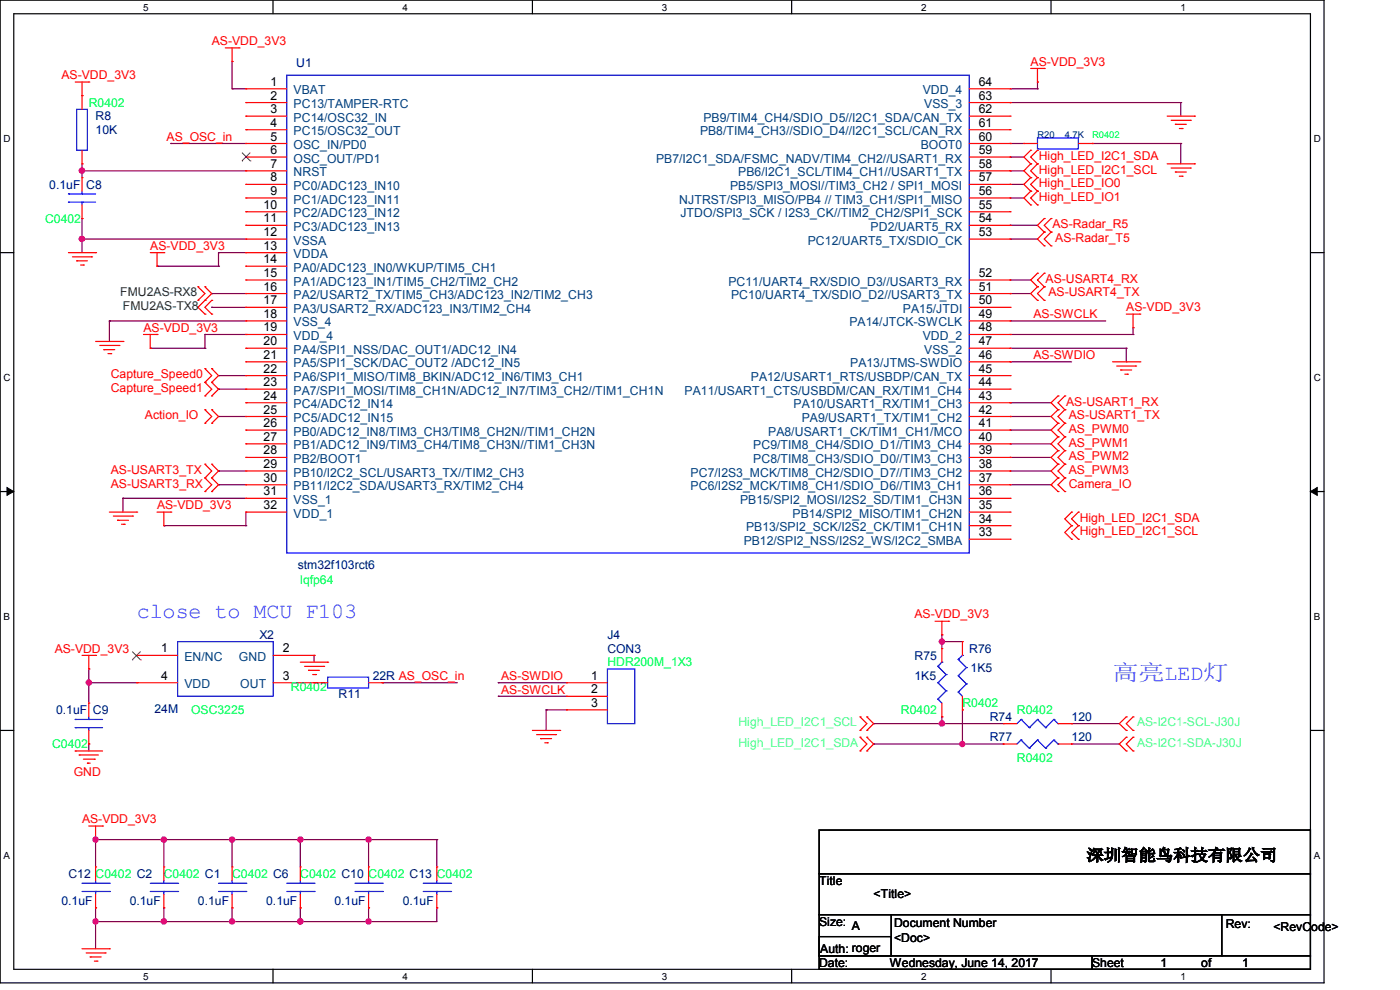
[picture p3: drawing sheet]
<svg xmlns="http://www.w3.org/2000/svg" width="297mm" height="210mm" viewBox="0 0 297 210" stroke-linecap="round" stroke-linejoin="round" font-family="sans-serif">
<path d="M0 0h280.9v208.5h-280.9zM2.9 2.9h275.1v202.7h-275.1z" fill="none" stroke="#000" stroke-width=".25"/>
<g fill="#fff">
<path d="M30.4 .3h1.1v2.4h-1.1z"/>
<path d="M30.4 205.9h1.1v2.3h-1.1z"/>
</g>
<path d="M57.9 0v2.9M57.9 205.6v2.9" fill="none" stroke="#000" stroke-width=".25"/>
<g fill="#fff">
<path d="M85.4 .3h1.1v2.4h-1.1z"/>
<path d="M85.4 205.9h1.1v2.3h-1.1z"/>
</g>
<path d="M112.9 0v2.9M112.9 205.6v2.9" fill="none" stroke="#000" stroke-width=".25"/>
<g fill="#fff">
<path d="M140.4 .3h1.2v2.4h-1.2z"/>
<path d="M140.4 205.9h1.2v2.3h-1.2z"/>
</g>
<path d="M167.9 0v2.9M167.9 205.6v2.9" fill="none" stroke="#000" stroke-width=".25"/>
<g fill="#fff">
<path d="M195.4 .3h1.2v2.4h-1.2z"/>
<path d="M195.4 205.9h1.2v2.3h-1.2z"/>
</g>
<path d="M223 0v2.9M223 205.6v2.9" fill="none" stroke="#000" stroke-width=".25"/>
<g fill="#fff">
<path d="M250.4 .3h1.2v2.4h-1.2z"/>
<path d="M250.4 205.9h1.2v2.3h-1.2z"/>
<path d="M.8 28.2h1.4v2.4h-1.4z"/>
<path d="M278.7 28.2h1.5v2.4h-1.5z"/>
<path d="M.8 78.9h1.4v2.3h-1.4z"/>
<path d="M278.7 78.9h1.5v2.3h-1.5z"/>
</g>
<path d="M0 53.6h2.9M278 53.6h2.9" fill="none" stroke="#000" stroke-width=".25"/>
<g fill="#fff">
<path d="M.8 129.6h1.3v2.3h-1.3z"/>
<path d="M278.7 129.6h1.4v2.3h-1.4z"/>
</g>
<path d="M0 104.3h2.9M278 104.3h2.9" fill="none" stroke="#000" stroke-width=".25"/>
<path d="M1.5 103.4l1.4 .9-1.4 .8zM278 104.3l1.4-.9v1.7z" fill="#000" stroke="#000" stroke-width=".21"/>
<g fill="#fff">
<path d="M.8 180.3h1.3v2.3h-1.3z"/>
<path d="M278.7 180.3h1.4v2.3h-1.4z"/>
</g>
<path d="M0 154.9h2.9M278 154.9h2.9M173.8 176.1h104.2v9.2h-104.2zM173.8 185.3h104.2v8.7h-104.2zM173.8 194h15.3v8.7h-15.3zM173.8 198.7h15.3v4h-15.3zM189.1 194h70.1v8.7h-70.1zM259.2 194h18.8v8.7h-18.8zM173.8 202.7h57.9v2.9h-57.9zM231.7 202.7h46.3v2.9h-46.3z" fill="none" stroke="#000" stroke-width=".25"/>
<g fill="none" stroke="#800040" stroke-width=".25">
<path d="M49.2 13h.1M49.2 18.8h.1M49.2 13v5.8M49.2 18.8h3M214.3 18.8h5.8M220.1 18.8h.1M220.1 17.4h.1M220.1 17.4v1.4M17.4 36.2h.1M17.4 34.8h.1M17.4 34.8v2.9M17.4 36.2h34.8"/>
<path d="M36.2 30.4h.1M36.2 30.4h16M214.3 21.8h.1M214.3 30.4h.1M214.3 33.3h.1M214.3 36.2h.1M214.3 39.1h.1M214.3 30.4h2.9M214.3 21.8h36.2M214.3 36.2h2.9M214.3 33.3h2.9M214.3 39.1h2.9"/>
<path d="M231.7 30.4h.1M231.7 30.4h18.8M250.5 21.8h.1M250.5 30.4h.1M250.5 21.8v2.8M250.5 30.4v4.4M17.4 50.7h.1M17.4 46.4h.1M17.4 50.7h34.8M17.4 46.4v7.2M33.3 56.5h.1M33.3 56.5h13.1"/>
<path d="M46.4 53.6h.1M46.4 56.5h.1M46.4 53.6h5.8M46.4 53.6v2.9M214.3 59.4h.1M214.3 47.8h.1M214.3 50.7h.1M214.3 42h.1M214.3 50.7h5.8M214.3 59.4h4.4M214.3 47.8h5.8M214.3 42h2.9"/>
<path d="M23.2 68.1h.1M23.2 68.1v4.3M23.2 68.1h29M31.9 73.9h.1M31.9 73.9h11.6M43.5 71h.1M43.5 73.9h.1M43.5 71h8.7M43.5 71v2.9M44.9 62.3h.1M44.9 65.2h.1M44.9 62.3h7.3"/>
<path d="M44.9 65.2h7.3M46.4 79.7h.1M46.4 79.7h5.8M214.3 76.8h.1M214.3 68.1h.1M214.3 62.3h.1M214.3 68.1h20.3M214.3 76.8h13M214.3 73.9h24.6M214.3 71h26.1M214.3 62.3h4.4M238.9 73.9h.1"/>
<path d="M238.9 76.8h.1M238.9 73.9v2.9M240.4 71h.1M240.4 69.5h.1M240.4 69.5v1.5M46.4 99.9h.1M46.4 88.3h.1M46.4 82.5h.1M46.4 99.9h5.8M46.4 88.3h5.8M46.4 82.5h5.8M214.3 85.4h.1"/>
<path d="M214.3 88.3h.1M214.3 91.2h.1M214.3 94.1h.1M214.3 97h.1M214.3 99.9h.1M214.3 99.9h8.7M214.3 85.4h8.7M214.3 88.3h8.7M214.3 91.2h8.7M214.3 94.1h8.7M214.3 97h8.7M26.1 105.7h.1"/>
<path d="M26.1 105.7v2.9M26.1 105.7h26.1M34.8 111.5h.1M34.8 111.5h17.4M46.4 102.8h.1M46.4 102.8h5.8M52.2 111.5h.1M52.2 108.6v2.9M214.3 102.8h8.7M223 102.8h.1M66.6 139h.1M66.6 139v1.5"/>
<path d="M199.8 136.1h.1M199.8 134.7h.1M199.8 134.7v2.9M199.8 136.1h4.4M18.8 144.8h.1M18.8 157.8h.1M18.8 141.9h.1M18.8 144.8h10.2M18.8 141.9v7.2M18.8 157.8v1.5M81.1 144.8h.1M81.1 144.8h15.9"/>
<path d="M105.7 144.8h.1M105.7 147.7h.1M105.7 144.8h14.5M105.7 147.7h14.5M115.9 150.6h.1M115.9 150.6v4.3M115.9 150.6h4.3M185.3 153.5h.1M185.3 157.8h.1M185.3 153.5h27.6M185.3 157.8h27.6M199.8 152.1h.1"/>
<path d="M199.8 153.5h.1M199.8 152.1v1.4M204.2 157.8h.1M204.2 150.6h.1M204.2 150.6v7.2M227.3 157.8h.1M227.3 153.5h.1M227.3 153.5h10.1M227.3 157.8h10.1M20.3 178.1h.1M20.3 178.1v5.8M20.3 178.1h72.4"/>
<path d="M34.8 178.1h.1M34.8 178.1v5.8M49.2 178.1h.1M49.2 178.1v5.8M63.7 178.1h.1M63.7 178.1v5.8M78.2 178.1h.1M78.2 178.1v5.8M92.7 178.1h.1M92.7 178.1v5.8M20.3 195.5h.1M20.3 192.6h.1"/>
<path d="M20.3 192.6v8.7M34.8 192.6h.1M34.8 195.5h.1M34.8 192.6v2.9M49.2 192.6h.1M49.2 195.5h.1M49.2 192.6v2.9M63.7 192.6h.1M63.7 195.5h.1M63.7 192.6v2.9M78.2 195.5h.1M78.2 192.6h.1"/>
<path d="M78.2 192.6v2.9M92.7 192.6h.1M92.7 192.6v2.9h-72.4"/>
</g>
<g fill="#f0f" stroke="#f0f" stroke-width=".25">
<circle cx="17.4" cy="50.7" r=".56"/>
<circle cx="17.4" cy="36.2" r=".56"/>
<circle cx="18.8" cy="144.8" r=".55"/>
<circle cx="20.3" cy="195.5" r=".55"/>
<circle cx="34.8" cy="195.5" r=".55"/>
<circle cx="20.3" cy="178.1" r=".55"/>
<circle cx="34.8" cy="178.1" r=".55"/>
<circle cx="63.7" cy="178.1" r=".55"/>
<circle cx="49.2" cy="178.1" r=".55"/>
<circle cx="63.7" cy="195.5" r=".55"/>
<circle cx="49.2" cy="195.5" r=".55"/>
<circle cx="78.2" cy="195.5" r=".55"/>
<circle cx="78.2" cy="178.1" r=".55"/>
<circle cx="199.8" cy="136.1" r=".55"/>
<circle cx="204.1" cy="157.8" r=".55"/>
<circle cx="199.8" cy="153.5" r=".55"/>
</g>
<g fill="none" stroke="#f00" stroke-width=".25">
<path d="M16 17.4h2.8M17.4 17.4v5.8M18.8 17.4h.1M47.8 10.2h2.9M49.2 13h.1M49.2 10.2v2.8M50.7 10.2h.1M52.2 18.8h.1M52.2 18.8h8.6M205.6 18.8h8.7M214.3 18.8h.1M218.7 14.5h2.8"/>
<path d="M220.1 17.4h.1M220.1 14.5v2.9M221.5 14.5h.1M17.4 20.3h.1M17.4 34.8h.1M17.4 37.7h.1M17.4 31.9v2.9M17.4 37.7v2.9M52.2 21.8h.1M52.2 24.6h.1M52.2 27.5h.1M52.2 30.4h.1"/>
<path d="M52.2 33.3h.1M52.2 36.2h.1M52.2 39.1h.1M52.2 24.6h8.6M52.2 30.4h8.6M52.2 21.8h8.6M52.2 27.5h8.6M52.2 33.3h8.6M52.2 36.2h8.6M52.2 39.1h8.6M205.6 24.6h8.7M205.6 30.4h8.7"/>
<path d="M205.6 21.8h8.7M205.6 27.5h8.7M205.6 33.3h8.7M205.6 36.2h8.7M205.6 39.1h8.7M214.3 39.1h.1M214.3 36.2h.1M214.3 33.3h.1M214.3 30.4h.1M214.3 27.5h.1M214.3 24.6h.1M214.3 21.8h.1"/>
<path d="M217.2 30.4h.1M217.2 30.4h2.9M218.7 34.8h.1M218.7 31.9h.1M218.7 37.7h.1M218.7 31.9l-1.5 1.4 1.5 1.5M218.7 34.8l-1.5 1.4 1.5 1.5M218.7 37.7l-1.5 1.4 1.5 1.5M220.1 31.9h.1M220.1 34.8h.1M220.1 37.7h.1M220.1 31.9l-1.4 1.4 1.4 1.5"/>
<path d="M220.1 34.8l-1.4 1.4 1.4 1.5M220.1 37.7l-1.4 1.4 1.4 1.5M228.8 30.4h2.9M231.7 30.4h.1M247.6 24.6h5.8M247.6 34.8h5.8M248.5 25.5h4M248.5 35.6h4M249.3 26.4h.1M249.3 36.5h.1M249.3 26.4h2.4M249.3 36.5h2.4"/>
<path d="M250.2 27.3h.6M250.2 37.4h.6M250.8 27.3h.1M250.8 37.4h.1M252.5 25.5h.1M252.5 35.6h.1M253.4 24.6h.1M253.4 34.8h.1M14.5 53.6h5.8M15.4 54.5h4M16.3 55.3h.1M16.3 55.3h2.2"/>
<path d="M17.1 56.2h.6M17.4 46.4h.1M17.4 43.5v2.9M17.7 56.2h.1M19.4 54.5h.1M20.3 53.6h.1M31.9 53.6h2.9M33.3 56.5h.1M33.3 53.6v2.9M34.8 53.6h.1M52.2 42h.1M52.2 44.9h.1"/>
<path d="M52.2 47.8h.1M52.2 50.7h.1M52.2 53.6h.1M52.2 56.5h.1M52.2 59.4h.1M52.2 53.6h8.6M52.2 42h8.6M52.2 44.9h8.6M52.2 47.8h8.6M52.2 50.7h8.6M52.2 56.5h8.6M52.2 59.4h8.6"/>
<path d="M205.6 42h8.7M205.6 44.9h8.7M205.6 47.8h8.7M205.6 50.7h8.7M205.6 59.4h8.7M214.3 59.4h.1M214.3 50.7h.1M214.3 47.8h.1M214.3 44.9h.1M214.3 42h.1M218.7 40.6h.1M218.7 43.5h.1"/>
<path d="M218.7 40.6l-1.5 1.4 1.5 1.5M220.1 58h.1M220.1 40.6h.1M220.1 43.5h.1M220.1 58l-1.4 1.4 1.4 1.4M220.1 40.6l-1.4 1.4 1.4 1.5M221.5 58h.1M221.5 49.2h.1M221.5 46.4h.1M221.5 52.2h.1M221.5 58l-1.4 1.4 1.4 1.4M221.5 46.4l-1.4 1.4 1.4 1.4"/>
<path d="M221.5 49.2l-1.4 1.5 1.4 1.5M223 46.4h.1M223 49.2h.1M223 52.2h.1M223 46.4l-1.5 1.4 1.5 1.4M223 49.2l-1.5 1.5 1.5 1.5M20.3 72.4h5.8M21.2 73.3h4M22 74.2h.1M22 74.2h2.3M22.9 75h.6M23.5 75h.1"/>
<path d="M25.2 73.3h.1M26.1 72.4h.1M30.4 71h2.9M31.9 73.9h.1M31.9 71v2.9M33.3 71h.1M42 60.8h.1M42 63.7h.1M42 60.8l1.5 1.5-1.5 1.4M43.5 78.2h.1M43.5 63.7h.1M43.5 60.8h.1"/>
<path d="M43.5 66.6h.1M43.5 78.2l1.4 1.5-1.4 1.4M43.5 60.8l1.4 1.5-2.9 2.9 1.5 1.4M44.9 78.2h.1M44.9 66.6h.1M44.9 63.7h.1M44.9 78.2l1.5 1.5-1.5 1.4M44.9 63.7l-1.4 1.5 1.4 1.4M52.2 62.3h.1M52.2 65.2h.1M52.2 68.1h.1M52.2 71h.1"/>
<path d="M52.2 73.9h.1M52.2 76.8h.1M52.2 79.7h.1M52.2 76.8h8.6M52.2 71h8.6M52.2 62.3h8.6M52.2 65.2h8.6M52.2 68.1h8.6M52.2 73.9h8.6M52.2 79.7h8.6M205.6 76.8h8.7M205.6 71h8.7"/>
<path d="M205.6 62.3h8.7M205.6 65.2h8.7M205.6 68.1h8.7M205.6 73.9h8.7M205.6 79.7h8.7M214.3 79.7h.1M214.3 76.8h.1M214.3 73.9h.1M214.3 71h.1M214.3 68.1h.1M214.3 65.2h.1M214.3 62.3h.1"/>
<path d="M220.1 60.8h.1M220.1 63.7h.1M220.1 60.8l-1.4 1.5 1.4 1.4M221.5 60.8h.1M221.5 63.7h.1M221.5 60.8l-1.4 1.5 1.4 1.4M236 76.8h5.8M236.9 77.6h4M237.7 78.5h.1M237.7 78.5h2.4M238.6 79.4h.6M238.9 66.6h2.9"/>
<path d="M239.2 79.4h.1M240.4 69.5h.1M240.4 66.6v2.9M240.9 77.6h.1M241.8 76.8h.1M241.8 66.6h.1M43.5 98.5h.1M43.5 86.9h.1M43.5 89.8h.1M43.5 81.1h.1M43.5 84h.1M43.5 98.5l1.4 1.4-1.4 1.5"/>
<path d="M43.5 86.9l1.4 1.4-1.4 1.5M43.5 81.1l1.4 1.4-1.4 1.5M44.9 98.5h.1M44.9 89.8h.1M44.9 86.9h.1M44.9 84h.1M44.9 81.1h.1M44.9 98.5l1.5 1.4-1.5 1.5M44.9 86.9l1.5 1.4-1.5 1.5M44.9 81.1l1.5 1.4-1.5 1.5M52.2 82.5h.1M52.2 85.4h.1"/>
<path d="M52.2 88.3h.1M52.2 91.2h.1M52.2 94.1h.1M52.2 97h.1M52.2 99.9h.1M52.2 82.5h8.6M52.2 85.4h8.6M52.2 88.3h8.6M52.2 91.2h8.6M52.2 94.1h8.6M52.2 97h8.6M52.2 99.9h8.6"/>
<path d="M205.6 82.5h8.7M205.6 85.4h8.7M205.6 88.3h8.7M205.6 91.2h8.7M205.6 94.1h8.7M205.6 97h8.7M205.6 99.9h8.7M214.3 99.9h.1M214.3 94.1h.1M214.3 91.2h.1M214.3 88.3h.1M214.3 85.4h.1"/>
<path d="M214.3 82.5h.1M214.3 97h.1M224.5 89.8h.1M224.5 86.9h.1M224.5 84h.1M224.5 98.5h.1M224.5 95.6h.1M224.5 92.7h.1M224.5 86.9l-1.5 1.4 1.5 1.5M224.5 84l-1.5 1.4 1.5 1.5M224.5 98.5l-1.5 1.4 1.5 1.5M224.5 95.6l-1.5 1.4 1.5 1.5"/>
<path d="M224.5 92.7l-1.5 1.4 1.5 1.5M224.5 89.8l-1.5 1.4 1.5 1.5M225.9 86.9h.1M225.9 89.8h.1M225.9 84h.1M225.9 98.5h.1M225.9 95.6h.1M225.9 92.7h.1M225.9 86.9l-1.4 1.4 1.4 1.5M225.9 84l-1.4 1.4 1.4 1.5M225.9 98.5l-1.4 1.4 1.4 1.5M225.9 95.6l-1.4 1.4 1.4 1.5"/>
<path d="M225.9 92.7l-1.4 1.4 1.4 1.5M225.9 89.8l-1.4 1.4 1.4 1.5M23.2 108.6h5.8M24 109.5h4.1M24.9 110.4h.1M24.9 110.4h2.4M25.8 111.2h.6M26.4 111.2h.1M28.1 109.5h.1M29 108.6h.1M33.3 108.6h2.9M34.8 111.5h.1"/>
<path d="M34.8 108.6v2.9M36.2 108.6h.1M43.5 101.4h.1M43.5 104.3h.1M43.5 101.4l1.4 1.4-1.4 1.5M44.9 101.4h.1M44.9 104.3h.1M44.9 101.4l1.5 1.4-1.5 1.5M52.2 102.8h.1M52.2 105.7h.1M52.2 108.6h.1M52.2 108.6h8.6"/>
<path d="M52.2 102.8h8.6M52.2 105.7h8.6M205.6 108.6h8.7M205.6 102.8h8.7M205.6 105.7h8.7M205.6 114.4h8.7M205.6 111.5h8.7M214.3 114.4h.1M214.3 111.5h.1M214.3 108.6h.1M214.3 105.7h.1M214.3 102.8h.1"/>
<path d="M224.5 101.4h.1M224.5 104.3h.1M224.5 101.4l-1.5 1.4 1.5 1.5M225.9 101.4h.1M225.9 104.3h.1M225.9 101.4l-1.4 1.4 1.4 1.5M227.3 111.5h.1M227.3 108.6h.1M227.3 114.4h.1M227.3 108.6l-1.4 1.5 1.4 1.4M227.3 111.5l-1.4 1.4 1.4 1.5M228.8 108.6h.1"/>
<path d="M228.8 111.5h.1M228.8 114.4h.1M228.8 108.6l-1.5 1.5 1.5 1.4M228.8 111.5l-1.5 1.4 1.5 1.5M17.4 139h2.9M18.8 139v2.9M20.3 139h.1M29 139h.1M29 139h8.7M58 139h8.6M66.6 139h.1M198.4 131.8h2.9"/>
<path d="M199.8 134.7h.1M199.8 137.6h.1M199.8 131.8v2.9M199.8 137.6v2.9M201.3 131.8h.1M204.2 136.1h.1M204.2 136.1v2.9M16 159.3h.1M16 159.3h5.8M18.8 141.9h.1M18.8 149.1h.1M18.8 157.8h.1"/>
<path d="M18.8 149.1v3M18.8 154.9v2.9M29 144.8h.1M29 144.8h8.7M58 144.8h11.5M63.7 140.5h5.8M64.6 141.4h4.1M65.4 142.2h.1M65.4 142.2h2.4M66.3 143.1h.6M66.6 144.8h.1M66.9 143.1h.1"/>
<path d="M68.7 141.4h.1M69.5 140.5h.1M78.2 144.8h2.9M81.1 144.8h.1M112.9 154.9h5.8M113.8 155.8h4.1M114.7 156.7h.1M114.7 156.7h2.3M115.6 157.6h.5M116.1 157.6h.1M117.9 155.8h.1M118.7 154.9h.1"/>
<path d="M120.2 144.8h.1M120.2 147.7h.1M120.2 150.6h.1M120.2 144.8h8.7M120.2 147.7h8.7M120.2 150.6h8.7M182.5 156.4h.1M182.5 159.3h.1M182.5 152.1h.1M182.5 154.9h.1M182.5 156.4l1.4 1.4-1.4 1.5M182.5 152.1l1.4 1.4-1.4 1.4"/>
<path d="M183.9 159.3h.1M183.9 156.4h.1M183.9 154.9h.1M183.9 152.1h.1M183.9 152.1l1.4 1.4-1.4 1.4M183.9 156.4l1.4 1.4-1.4 1.5M199.8 152.1h.1M199.8 149.1v3M204.2 150.6h.1M204.2 147.7v2.9M212.9 157.8h.1M212.9 153.5h.1"/>
<path d="M212.9 157.8h2.8M212.9 153.5h2.8M224.5 157.8h2.8M224.5 153.5h2.8M227.3 157.8h.1M227.3 153.5h.1M238.9 154.9h.1M238.9 152.1h.1M238.9 159.3h.1M238.9 156.4h.1M238.9 152.1l-1.5 1.4 1.5 1.4M238.9 156.4l-1.5 1.4 1.5 1.5"/>
<path d="M240.4 152.1h.1M240.4 154.9h.1M240.4 156.4h.1M240.4 159.3h.1M240.4 152.1l-1.5 1.4 1.5 1.4M240.4 156.4l-1.5 1.4 1.5 1.5M16.8 160.1h.1M16.8 160.1h4.1M17.7 161h2.3M18.5 161.9h.1M18.5 161.9h.6M18.8 175.2h3"/>
<path d="M20 161h.1M20.3 178.1h.1M20.3 175.2v2.9M21.8 175.2h.1M20.3 183.9h.1M20.3 192.6h.1M20.3 183.9v2.9M20.3 189.7v2.9M34.8 183.9h.1M34.8 192.6h.1M34.8 183.9v2.9M34.8 189.7v2.9"/>
<path d="M49.2 183.9h.1M49.2 192.6h.1M49.2 183.9v2.9M49.2 189.7v2.9M63.7 183.9h.1M63.7 192.6h.1M63.7 183.9v2.9M63.7 189.7v2.9M78.2 183.9h.1M78.2 192.6h.1M78.2 183.9v2.9M78.2 189.7v2.9"/>
<path d="M92.7 183.9h.1M92.7 192.6h.1M92.7 183.9v2.9M92.7 189.7v2.9M17.4 201.3h5.8M18.3 202.1h4M19.1 203h.1M19.1 203h2.4M20 203.9h.6M20.6 203.9h.1M22.3 202.1h.1M23.2 201.3h.1"/>
</g>
<g fill="none" stroke="#00f" stroke-width=".25">
<path d="M60.8 16h144.8v101.3h-144.8zM16.3 23.2h2.2v8.7h-2.2zM220.1 29.3h8.7v2.3h-8.7zM14.5 41.1h.1M14.5 42.9h.1M14.5 41.1h5.8M14.5 42.9h5.8M17.4 42.9h.1M17.4 41.1h.1M17.4 40.6v.5M17.4 42.9v.6M37.7 136.1h20.3v11.6h-20.3z"/>
<path d="M203.3 139.9h.1M203.3 139.9l1.7 1.7M204.2 139h.1M204.2 139l-.9 .9M16 152.6h.1M16 154.3h.1M16 152.6h5.8M16 154.3h5.8M18.8 154.3h.1M18.8 152.6h.1M18.8 152.1v.5M18.8 154.3v.6"/>
<path d="M69.5 143.6h8.7v2.4h-8.7zM128.9 141.9h5.8v11.6h-5.8zM199 148.3h.1M199 144.8h.1M199 141.4h.1M199 148.3l.8 .8M199 144.8l1.7 1.8M199 141.4l1.7 1.7M199.8 140.5h.1M199.8 140.5l-.8 .9M200.7 146.6h.1M200.7 143.1h.1"/>
<path d="M200.7 146.6l-1.7 1.7M200.7 143.1l-1.7 1.7M203.3 146.8h.1M203.3 143.3h.1M203.3 146.8l.9 .9M203.3 143.3l1.7 1.8M205 145.1h.1M205 141.6h.1M205 145.1l-1.7 1.7M205 141.6l-1.7 1.7M216.6 157h.1M216.6 152.6h.1"/>
<path d="M216.6 157l-.9 .8M216.6 157l1.8 1.7M216.6 152.6l-.9 .9M216.6 152.6l1.8 1.7M218.4 158.7h.1M218.4 154.3h.1M220.1 157h.1M220.1 152.6h.1M220.1 157l-1.7 1.7M220.1 157l1.7 1.7M220.1 152.6l-1.7 1.7M220.1 152.6l1.7 1.7"/>
<path d="M221.8 158.7h.1M221.8 154.3h.1M223.6 157h.1M223.6 152.6h.1M223.6 157l-1.8 1.7M223.6 157l.9 .8M223.6 152.6l-1.8 1.7M223.6 152.6l.9 .9M224.5 157.8h.1M224.5 153.5h.1M17.4 187.4h5.8M17.4 189.1h5.8"/>
<path d="M20.3 189.1h.1M20.3 187.4h.1M20.3 186.8v.6M20.3 189.1v.6M23.2 187.4h.1M23.2 189.1h.1M31.9 187.4h5.8M31.9 189.1h5.8M34.8 189.1h.1M34.8 187.4h.1M34.8 186.8v.6M34.8 189.1v.6"/>
<path d="M37.7 187.4h.1M37.7 189.1h.1M46.4 187.4h5.8M46.4 189.1h5.8M49.2 189.1h.1M49.2 187.4h.1M49.2 186.8v.6M49.2 189.1v.6M52.2 187.4h.1M52.2 189.1h.1M60.8 187.4h5.8M60.8 189.1h5.8"/>
<path d="M63.7 189.1h.1M63.7 187.4h.1M63.7 186.8v.6M63.7 189.1v.6M66.6 187.4h.1M66.6 189.1h.1M75.3 187.4h5.8M75.3 189.1h5.8M78.2 189.1h.1M78.2 187.4h.1M78.2 186.8v.6M78.2 189.1v.6"/>
<path d="M81.1 187.4h.1M81.1 189.1h.1M89.8 187.4h5.8M89.8 189.1h5.8M92.7 189.1h.1M92.7 187.4h.1M92.7 186.8v.6M92.7 189.1v.6M95.6 187.4h.1M95.6 189.1h.1"/>
</g>
<path d="M51.3 34.1h.1M51.3 32.4l1.8 1.7M53.1 34.1h.1M53.1 32.4l-1.8 1.7M28 140h.1M28 138.2l1.8 1.8M29.8 140h.1M29.8 138.2l-1.8 1.8" fill="none" stroke="#804000" stroke-width=".21"/>
<g font-size="4.6" fill="#8000ff">
<text x="29" y="131.1">close to MCU F103</text>
<text x="236" y="144.1">高亮LED灯</text>
</g>
<text font-size="3.5" x="230.5" y="182.6">深圳智能鸟科技有限公司</text>
<g font-size="2.6" fill="#f00">
<text x="44.9" y="9.6">AS-VDD_3V3</text>
<text x="13" y="16.8">AS-VDD_3V3</text>
<text x="218.6" y="13.9">AS-VDD_3V3</text>
<text x="35.3" y="29.8">AS_OSC_in</text>
<text x="220.4" y="33.9">High_LED_I2C1_SDA</text>
<text x="220.4" y="36.8">High_LED_I2C1_SCL</text>
<text x="220.4" y="39.7">High_LED_IO0</text>
<text x="220.4" y="42.6">High_LED_IO1</text>
<text x="31.9" y="53">AS-VDD_3V3</text>
<text x="223.3" y="48.4">AS-Radar_R5</text>
<text x="223.9" y="51.3">AS-Radar_T5</text>
<text x="221.8" y="60">AS-USART4_RX</text>
<text x="222.4" y="62.9">AS-USART4_TX</text>
<text x="30.4" y="70.4">AS-VDD_3V3</text>
<text x="219.2" y="67.5">AS-SWCLK</text>
<text x="238.9" y="66">AS-VDD_3V3</text>
<text x="219.2" y="76.2">AS-SWDIO</text>
<text x="23.5" y="83.1">Capture_Speed1</text>
<text x="23.5" y="80.3">Capture_Speed0</text>
<text x="30.7" y="88.9">Action_IO</text>
<text x="226.2" y="86">AS-USART1_RX</text>
<text x="226.7" y="88.9">AS-USART1_TX</text>
<text x="226.7" y="94.7">AS_PWM1</text>
<text x="226.7" y="91.8">AS_PWM0</text>
<text x="23.5" y="100.5">AS-USART3_TX</text>
<text x="226.7" y="100.5">AS_PWM3</text>
<text x="226.7" y="97.6">AS_PWM2</text>
<text x="23.5" y="103.4">AS-USART3_RX</text>
<text x="226.7" y="103.4">Camera_IO</text>
<text x="33.3" y="108">AS-VDD_3V3</text>
<text x="229.1" y="110.7">High_LED_I2C1_SDA</text>
<text x="229.1" y="113.5">High_LED_I2C1_SCL</text>
<text x="194" y="131.2">AS-VDD_3V3</text>
<text x="11.6" y="138.4">AS-VDD_3V3</text>
<text x="106.3" y="144.2">AS-SWDIO</text>
<text x="106.3" y="147.1">AS-SWCLK</text>
<text x="15.7" y="164.5">GND</text>
<text x="17.4" y="174.6">AS-VDD_3V3</text>
</g>
<g font-size="2.6" fill="#000080">
<text x="62.9" y="14.2">U1</text>
<text x="20.3" y="25.5">R8</text>
<text x="20.3" y="28.4">10K</text>
<text x="10.5" y="40">0.1uF</text>
<text x="18.3" y="40">C8</text>
<text x="63.2" y="120.8">stm32f103rct6</text>
<text x="55" y="135.6">X2</text>
<text x="128.9" y="135.6">J4</text>
<text x="128.9" y="138.4">CON3</text>
<text x="194" y="139.9">R75</text>
<text x="205.6" y="138.4">R76</text>
<text x="205.9" y="142.5">1K5</text>
<text x="71.8" y="148">R11</text>
<text x="79.1" y="144.2">22R AS_OSC_in</text>
<text x="194" y="144.2">1K5</text>
<text x="11.9" y="151.5">0.1uF</text>
<text x="19.7" y="151.5">C9</text>
<text x="32.8" y="151.2">24M</text>
<text x="210" y="152.9">R74</text>
<text x="227.3" y="152.9">120</text>
<text x="210" y="157.3">R77</text>
<text x="227.3" y="157.3">120</text>
<text x="14.5" y="186.2">C12 C0402 C2</text>
<text x="13" y="192">0.1uF</text>
<text x="27.5" y="192">0.1uF</text>
<text x="42" y="192">0.1uF</text>
<text x="56.5" y="192">0.1uF</text>
<text x="70.9" y="192">0.1uF</text>
<text x="85.4" y="192">0.1uF</text>
</g>
<g font-size="2.6" fill="#0f0">
<text x="18.8" y="22.6">R0402</text>
<text x="9.6" y="47.2">C0402</text>
<text x="63.7" y="124">lqfp64</text>
<text x="128.9" y="141.4">HDR200M_1X3</text>
<text x="61.7" y="146.6">R0402</text>
<text x="40.6" y="151.5">OSC3225</text>
<text x="191.1" y="151.5">R0402</text>
<text x="204.2" y="150">R0402</text>
<text x="215.7" y="151.5">R0402</text>
<text x="11" y="158.7">C0402</text>
<text x="215.7" y="161.6">R0402</text>
<text x="34.8" y="186.2">C0402 C1</text>
<text x="49.2" y="186.2">C0402 C6</text>
<text x="63.7" y="186.2">C0402 C10 C0402 C13 C0402</text>
</g>
<g font-size="2.6">
<text x="57.4" y="18.2">1</text>
<text x="57.4" y="21.1">2</text>
<text x="207.6" y="21.1">63</text>
<text x="207.6" y="18.2">64</text>
<text x="57.4" y="24">3</text>
<text x="57.4" y="26.9">4</text>
<text x="57.4" y="29.8">5</text>
<text x="207.6" y="29.8">60</text>
<text x="207.6" y="26.9">61</text>
<text x="207.6" y="24">62</text>
<text x="57.4" y="32.7">6</text>
<text x="57.4" y="35.6">7</text>
<text x="207.6" y="35.6">58</text>
<text x="207.6" y="32.7">59</text>
<text x="57.4" y="38.5">8</text>
<text x="57.4" y="41.4">9</text>
<text x="207.6" y="41.4">56</text>
<text x="207.6" y="38.5">57</text>
<text x="55.9" y="44.3">10</text>
<text x="55.9" y="47.2">11</text>
<text x="207.6" y="47.2">54</text>
<text x="207.6" y="44.3">55</text>
<text x="55.9" y="50.1">12</text>
<text x="55.9" y="53">13</text>
<text x="207.6" y="50.1">53</text>
<text x="55.9" y="55.8">14</text>
<text x="55.9" y="58.8">15</text>
<text x="207.6" y="58.8">52</text>
<text x="55.9" y="61.6">16</text>
<text x="55.9" y="64.6">17</text>
<text x="207.6" y="64.6">50</text>
<text x="207.6" y="61.6">51</text>
<text x="55.9" y="67.4">18</text>
<text x="55.9" y="70.3">19</text>
<text x="207.6" y="70.3">48</text>
<text x="207.6" y="67.4">49</text>
<text x="55.9" y="73.2">20</text>
<text x="55.9" y="76.1">21</text>
<text x="207.6" y="76.1">46</text>
<text x="207.6" y="73.2">47</text>
<text x="55.9" y="79">22</text>
<text x="55.9" y="81.9">23</text>
<text x="207.6" y="81.9">44</text>
<text x="207.6" y="79">45</text>
<text x="55.9" y="84.8">24</text>
<text x="55.9" y="87.7">25</text>
<text x="207.6" y="87.7">42</text>
<text x="207.6" y="84.8">43</text>
<text x="55.9" y="90.6">26</text>
<text x="55.9" y="93.5">27</text>
<text x="207.6" y="93.5">40</text>
<text x="207.6" y="90.6">41</text>
<text x="55.9" y="96.4">28</text>
<text x="55.9" y="99.3">29</text>
<text x="207.6" y="99.3">38</text>
<text x="207.6" y="96.4">39</text>
<text x="55.9" y="102.2">30</text>
<text x="55.9" y="105.1">31</text>
<text x="55.9" y="108">32</text>
<text x="207.6" y="108">35</text>
<text x="207.6" y="105.1">36</text>
<text x="207.6" y="102.2">37</text>
<text x="207.6" y="113.8">33</text>
<text x="207.6" y="110.9">34</text>
<text x="34.2" y="138.4">1</text>
<text x="60" y="138.4">2</text>
<text x="34.2" y="144.2">4</text>
<text x="60" y="144.2">3</text>
<text x="125.4" y="144.2">1</text>
<text x="125.4" y="147.1">2</text>
<text x="125.4" y="149.9">3</text>
<text x="173.8" y="187.7">Title</text>
<text x="185.3" y="190.6">&lt;Title&gt;</text>
<text x="173.8" y="196.3">Size:</text>
<text x="180.7" y="197.2">A</text>
<text x="189.7" y="196.6">Document Number</text>
<text x="260" y="196.9">Rev:</text>
<text x="270.2" y="197.5">&lt;RevCode&gt;</text>
<text x="174" y="202.1">Auth: roger</text>
<text x="189.7" y="199.8">&lt;Doc&gt;</text>
<text x="173.8" y="205.1">Date:</text>
<text x="188.8" y="205.1">Wednesday, June 14, 2017</text>
<text x="231.7" y="205.1">Sheet</text>
<text x="246.2" y="205.1">1</text>
<text x="254.8" y="205.1">of</text>
<text x="263.5" y="205.1">1</text>
</g>
<g font-size="2.6" fill="#004080">
<text x="62.3" y="20">VBAT</text>
<text x="62.3" y="22.9">PC13/TAMPER-RTC</text>
<text x="195.7" y="20">VDD_4</text>
<text x="196.1" y="22.9">VSS_3</text>
<text x="62.3" y="25.8">PC14/OSC32_IN</text>
<text x="62.3" y="28.7">PC15/OSC32_OUT</text>
<text x="148.5" y="28.7">PB8/TIM4_CH3//SDIO_D4//I2C1_SCL/CAN_RX</text>
<text x="149.2" y="25.8">PB9/TIM4_CH4/SDIO_D5//I2C1_SDA/CAN_TX</text>
<text x="62.3" y="31.6">OSC_IN/PD0</text>
<text x="62.3" y="34.5">OSC_OUT/PD1</text>
<text x="139.2" y="34.5">PB7/I2C1_SDA/FSMC_NADV/TIM4_CH2//USART1_RX</text>
<text x="195.3" y="31.6">BOOT0</text>
<text x="62.3" y="37.4">NRST</text>
<text x="62.3" y="40.3">PC0/ADC123_IN10</text>
<text x="154.9" y="40.3">PB5/SPI3_MOSI//TIM3_CH2 / SPI1_MOSI</text>
<text x="156.6" y="37.4">PB6/I2C1_SCL/TIM4_CH1//USART1_TX</text>
<text x="62.3" y="43.2">PC1/ADC123_IN11</text>
<text x="62.3" y="46.1">PC2/ADC123_IN12</text>
<text x="144.1" y="43.2">NJTRST/SPI3_MISO/PB4 // TIM3_CH1/SPI1_MISO</text>
<text x="144.4" y="46.1">JTDO/SPI3_SCK / I2S3_CK//TIM2_CH2/SPI1_SCK</text>
<text x="62.3" y="49">PC3/ADC123_IN13</text>
<text x="62.3" y="51.9">VSSA</text>
<text x="171.4" y="51.9">PC12/UART5_TX/SDIO_CK</text>
<text x="184.7" y="49">PD2/UART5_RX</text>
<text x="62.3" y="54.8">VDDA</text>
<text x="62.3" y="57.7">PA0/ADC123_IN0/WKUP/TIM5_CH1</text>
<text x="62.3" y="60.6">PA1/ADC123_IN1/TIM5_CH2/TIM2_CH2</text>
<text x="62.3" y="63.5">PA2/USART2_TX/TIM5_CH3/ADC123_IN2/TIM2_CH3</text>
<text x="154.5" y="60.6">PC11/UART4_RX/SDIO_D3//USART3_RX</text>
<text x="155.1" y="63.5">PC10/UART4_TX/SDIO_D2//USART3_TX</text>
<text x="62.3" y="66.4">PA3/USART2_RX/ADC123_IN3/TIM2_CH4</text>
<text x="62.3" y="69.3">VSS_4</text>
<text x="180.2" y="69.3">PA14/JTCK-SWCLK</text>
<text x="191.6" y="66.4">PA15/JTDI</text>
<text x="62.3" y="72.1">VDD_4</text>
<text x="62.3" y="75.1">PA4/SPI1_NSS/DAC_OUT1/ADC12_IN4</text>
<text x="62.3" y="77.9">PA5/SPI1_SCK/DAC_OUT2 /ADC12_IN5</text>
<text x="180.4" y="77.9">PA13/JTMS-SWDIO</text>
<text x="195.7" y="72.1">VDD_2</text>
<text x="196.1" y="75.1">VSS_2</text>
<text x="62.3" y="80.9">PA6/SPI1_MISO/TIM8_BKIN/ADC12_IN6/TIM3_CH1</text>
<text x="62.3" y="83.7">PA7/SPI1_MOSI/TIM8_CH1N/ADC12_IN7/TIM3_CH2//TIM1_CH1N</text>
<text x="145.2" y="83.7">PA11/USART1_CTS/USBDM/CAN_RX/TIM1_CH4</text>
<text x="159.3" y="80.9">PA12/USART1_RTS/USBDP/CAN_TX</text>
<text x="62.3" y="86.6">PC4/ADC12_IN14</text>
<text x="62.3" y="89.5">PC5/ADC12_IN15</text>
<text x="168.4" y="86.6">PA10/USART1_RX/TIM1_CH3</text>
<text x="170.1" y="89.5">PA9/USART1_TX/TIM1_CH2</text>
<text x="62.3" y="92.4">PB0/ADC12_IN8/TIM3_CH3/TIM8_CH2N//TIM1_CH2N</text>
<text x="62.3" y="95.3">PB1/ADC12_IN9/TIM3_CH4/TIM8_CH3N//TIM1_CH3N</text>
<text x="159.8" y="95.3">PC9/TIM8_CH4/SDIO_D1//TIM3_CH4</text>
<text x="163" y="92.4">PA8/USART1_CK/TIM1_CH1/MCO</text>
<text x="62.3" y="98.2">PB2/BOOT1</text>
<text x="62.3" y="101.1">PB10/I2C2_SCL/USART3_TX//TIM2_CH3</text>
<text x="146.5" y="101.1">PC7/I2S3_MCK/TIM8_CH2/SDIO_D7//TIM3_CH2</text>
<text x="159.8" y="98.2">PC8/TIM8_CH3/SDIO_D0//TIM3_CH3</text>
<text x="62.3" y="104">PB11/I2C2_SDA/USART3_RX/TIM2_CH4</text>
<text x="62.3" y="106.9">VSS_1</text>
<text x="146.5" y="104">PC6/I2S2_MCK/TIM8_CH1/SDIO_D6//TIM3_CH1</text>
<text x="157" y="106.9">PB15/SPI2_MOSI/I2S2_SD/TIM1_CH3N</text>
<text x="62.3" y="109.8">VDD_1</text>
<text x="158.3" y="112.7">PB13/SPI2_SCK/I2S2_CK/TIM1_CH1N</text>
<text x="168.1" y="109.8">PB14/SPI2_MISO/TIM1_CH2N</text>
<text x="157.8" y="115.6">PB12/SPI2_NSS/I2S2_WS/I2C2_SMBA</text>
<text x="39.1" y="140.2">EN/NC</text>
<text x="50.7" y="140.2">GND</text>
<text x="39.1" y="146">VDD</text>
<text x="51" y="146">OUT</text>
</g>
<g font-size="2.6" fill="#008000">
<text x="25.5" y="62.9">FMU2AS-RX8</text>
<text x="26.1" y="65.8">FMU2AS-TX8</text>
</g>
<g font-size="2.6" fill="#0ff">
<text x="156.7" y="154.1">High_LED_I2C1_SCL</text>
<text x="241.2" y="154.1">AS-I2C1-SCL-J30J</text>
<text x="156.7" y="158.4">High_LED_I2C1_SDA</text>
<text x="241.2" y="158.4">AS-I2C1-SDA-J30J</text>
</g>
<g font-size="2.1">
<text x="30.4" y="2.2">5</text>
<text x="85.4" y="2.2">4</text>
<text x="140.4" y="2.2">3</text>
<text x="195.4" y="2.2">2</text>
<text x="250.5" y="2.2">1</text>
<text x=".8" y="30.1">D</text>
<text x="278.7" y="30.1">D</text>
<text x=".8" y="80.8">C</text>
<text x="278.7" y="80.8">C</text>
<text x=".8" y="131.5">B</text>
<text x="278.7" y="131.5">B</text>
<text x=".8" y="182.2">A</text>
<text x="278.7" y="182.2">A</text>
<text x="30.4" y="207.8">5</text>
<text x="85.4" y="207.8">4</text>
<text x="140.4" y="207.8">3</text>
<text x="195.4" y="207.8">2</text>
<text x="250.5" y="207.8">1</text>
</g>
<g font-size="2" fill="#000080">
<text x="220.1" y="29.3">R20</text>
<text x="225.9" y="29.3">4.7K</text>
</g>
<text font-size="2" fill="#0f0" x="231.7" y="29.3">R0402</text>
</svg>
